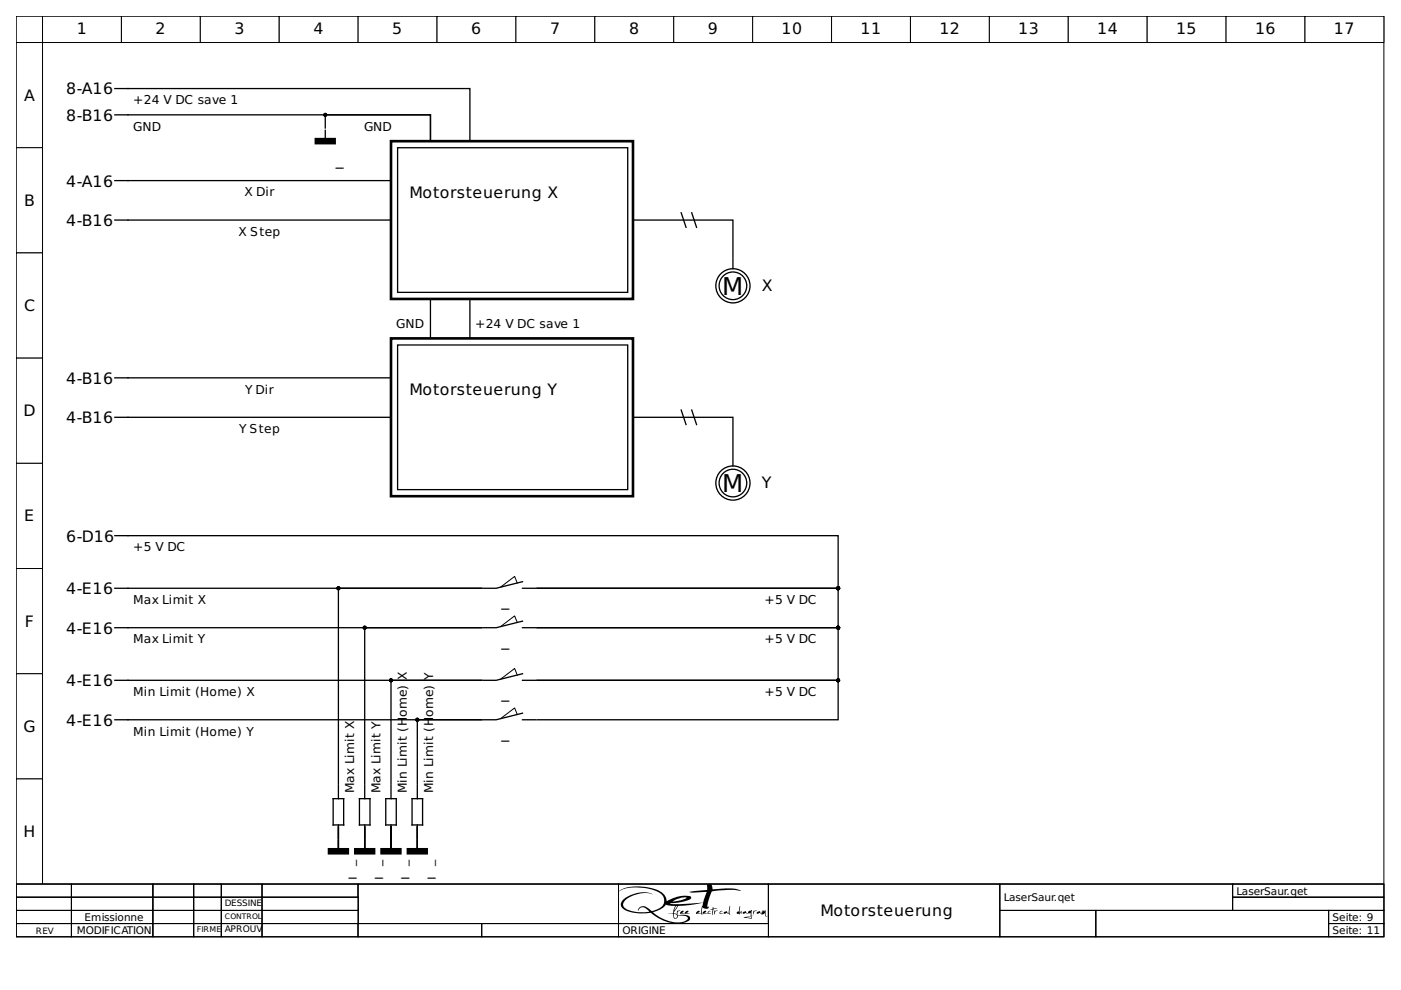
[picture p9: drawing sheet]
<svg xmlns="http://www.w3.org/2000/svg" width="297mm" height="210mm" viewBox="0 0 297 210" stroke-linecap="round" stroke-linejoin="round" font-family="sans-serif">
<path d="M3.4 3.4h290v184.1h-290z" fill="none" stroke="#000" stroke-width=".21"/>
<g fill="#fff" stroke="#000" stroke-width=".21">
<path d="M3.4 3.4h5.6v5.6h-5.6z"/>
<path d="M9 3.4h16.7v5.6h-16.7z"/>
<path d="M25.7 3.4h16.8v5.6h-16.8z"/>
<path d="M42.5 3.4h16.7v5.6h-16.7z"/>
<path d="M59.2 3.4h16.7v5.6h-16.7z"/>
<path d="M75.9 3.4h16.8v5.6h-16.8z"/>
<path d="M92.7 3.4h16.7v5.6h-16.7z"/>
<path d="M109.4 3.4h16.7v5.6h-16.7z"/>
<path d="M126.1 3.4h16.7v5.6h-16.7z"/>
<path d="M142.8 3.4h16.8v5.6h-16.8z"/>
<path d="M159.6 3.4h16.7v5.6h-16.7z"/>
<path d="M176.3 3.4h16.7v5.6h-16.7z"/>
<path d="M193 3.4h16.8v5.6h-16.8z"/>
<path d="M209.8 3.4h16.7v5.6h-16.7z"/>
<path d="M226.5 3.4h16.7v5.6h-16.7z"/>
<path d="M243.2 3.4h16.8v5.6h-16.8z"/>
<path d="M260 3.4h16.7v5.6h-16.7z"/>
<path d="M276.7 3.4h16.7v5.6h-16.7z"/>
<path d="M3.4 9h5.6v22.3h-5.6z"/>
<path d="M3.4 31.3h5.6v22.3h-5.6z"/>
<path d="M3.4 53.6h5.6v22.3h-5.6z"/>
<path d="M3.4 75.9h5.6v22.3h-5.6z"/>
<path d="M3.4 98.2h5.6v22.3h-5.6z"/>
<path d="M3.4 120.5h5.6v22.3h-5.6z"/>
<path d="M3.4 142.8h5.6v22.4h-5.6z"/>
<path d="M3.4 165.2h5.6v22.3h-5.6z"/>
<path d="M3.4 187.5h290v11.1h-290z"/>
<path d="M3.4 187.5h11.7v2.7h-11.7z"/>
</g>
<path d="M3.4 187.5h11.7v2.7h-11.7z" fill="none" stroke="#000" stroke-width=".21"/>
<path d="M15.1 187.5h17.3v2.7h-17.3z" fill="#fff" stroke="#000" stroke-width=".21"/>
<path d="M15.1 187.5h17.3v2.7h-17.3z" fill="none" stroke="#000" stroke-width=".21"/>
<path d="M32.4 187.5h8.7v2.7h-8.7z" fill="#fff" stroke="#000" stroke-width=".21"/>
<path d="M32.4 187.5h8.7v2.7h-8.7z" fill="none" stroke="#000" stroke-width=".21"/>
<path d="M41.1 187.5h5.8v2.7h-5.8z" fill="#fff" stroke="#000" stroke-width=".21"/>
<path d="M41.1 187.5h5.8v2.7h-5.8z" fill="none" stroke="#000" stroke-width=".21"/>
<path d="M46.9 187.5h8.7v2.7h-8.7z" fill="#fff" stroke="#000" stroke-width=".21"/>
<path d="M46.9 187.5h8.7v2.7h-8.7z" fill="none" stroke="#000" stroke-width=".21"/>
<path d="M55.6 187.5h20.3v2.7h-20.3z" fill="#fff" stroke="#000" stroke-width=".21"/>
<path d="M55.6 187.5h20.3v2.7h-20.3z" fill="none" stroke="#000" stroke-width=".21"/>
<path d="M75.9 187.5h55.2v8.3h-55.2z" fill="#fff" stroke="#000" stroke-width=".21"/>
<path d="M75.9 187.5h55.2v8.3h-55.2z" fill="none" stroke="#000" stroke-width=".21"/>
<path d="M131.1 187.5h31.8v8.3h-31.8z" fill="#fff" stroke="#000" stroke-width=".21"/>
<g fill="#000">
<path d="M144.4 193.2l.5-.1v.1l-.6 .4a.72 .72 0 0 0 1-.3l.5-.2 .2 .1-.1 .2-.6 .2h1l-.8 .2-.3-.2-.9 .2-.1-.2zM149.1 193.3l.5-.2 .1 .1-.6 .4a.97 .97 0 0 0 1.2-.4h.4l-.3 .1-.2 .4 .6-.1a.67 .67 0 0 1-.8 0l-.9 .2-.2-.1zM150.6 192.8l.5-.1v-.4l.2 .3h.5l.2 .1a.7 .7 0 0 0-.7 .2 .7 .7 0 0 0-.2 .7l-.1 .4 .1-1.2zM151.5 193l.1 .2 .6-.1a.58 .58 0 0 0-.7 .8l-.1-.5zM152.7 193.2h.5a.37 .37 0 0 0-.5 .4h.7l-.8 .1zM154.7 192.1v1.3l.1 .2h-.1l.1 .3h-.1a1.03 1.03 0 0 0-1.2-.2v-.3l.6-.2 .1 .2 .2 .2zM156.9 192.1l-.1 1.4 .4-.4v.6l-.2-.3-.1 .5-.7-.2v-.1l.4-.4zM159.8 193.1h.6a.59 .59 0 0 0-.6 .8zM160.5 193.4l.6-.3 .1 .3 .2 .2 .2-.6 .1 .5 .2-.5 .1 .3 .3-.3a1.18 1.18 0 0 0 .3 1.2l.2-.1-.5 .2-.2-.8-.2 .3-.1-.1-.2 .3a.83 .83 0 0 0-1.1-.3z"/>
<path d="M144.4 193.2l-.2 .5 .3 .1 .7-.2 .3 .2 .8-.2h-1l.7-.4a.52 .52 0 0 0-.9 .4l-.8 .1 .6-.4-.1-.2zM144.4 193.2l.4-.1 .1 .2-.5 .4 .7-.1 .7-.5 .1 .1v.2l-.6 .2h1l-.8 .2-.3-.2a.66 .66 0 0 1-1 0z"/>
<path d="M149.1 193.3l-.2 .4 .2 .1 .9-.2 .4 .2 .4-.2-.6 .1 .2-.4h.3l-.1-.2-.3 .1-.3 .4h-.3h-.6l.5-.2v-.3zM149.1 193.3l.3-.2 .3 .1-.1 .2-.5 .2 .2 .1a.78 .78 0 0 0 1-.5l.4 .1a.29 .29 0 0 0-.4 0 .29 .29 0 0 0 0 .4l.5-.1-.4 .2-.4-.2-.9 .2-.2-.1z"/>
<path d="M131.2 189l1.7-.7 2.9-.1a8.9 8.9 0 0 1 4.2 1.2l.3 .3a1.91 1.91 0 0 1-1.2 3.2l-1 .2a1.89 1.89 0 0 0-2.6-.7l-.3 .5 .1 .2a1.04 1.04 0 0 1 .8-.7 1.04 1.04 0 0 1 1 .4l.5 .4v.1a8.1 8.1 0 0 1-5-.7l-.5-.7v-.3l.7-.9 .9-.6 2.3-.7h1.3l1.1 .2-1.4-.4a7.1 7.1 0 0 0-3.9 .9 1.81 1.81 0 0 0-1.3 2.2 5.9 5.9 0 0 0 4.3 1.4l1.9-.2 1.7 1.2a6.3 6.3 0 0 0 6.5 .4 .7 .7 0 0 0 0-.8 .7 .7 0 0 0-.7-.3l-1.7 .1-.2-.2 .1-.6 .5-.2-.1-.1-.5 .1-.1 .7-.7-.3 1-1.4 2.8-.3 2.5-.4-.5 2.2h-.9l.6-.2 .1-.2-.2-.1-.3 .1-.3 .4 .2 .2 .8-.2 .3 .3-.1-.4 .2-1.2 .1 .2 .5 .2 .6-.2v-.3l-.2 .1v-.5l.9-2.8 4.3-.3 1.9 .2-1.6-.5-4.4 .2-.2-1a.58 .58 0 0 0-.8-.1 .58 .58 0 0 0-.2 .8v.4l-3.8 .4 .7 .2 3-.2-.7 2.3-5.1 .3h-1.4l-.6-.2 2.3-.2 2.1-.7 .1-.5-.8-.2-2 .2-2.3 1-.1-.4a3.7 3.7 0 0 0-3.3-2.4 10.6 10.6 0 0 0-6.2 .3zM131.2 189a7.8 7.8 0 0 1 6.3-.8l2.2 .6a2.62 2.62 0 0 1 1.7 2.3l.7-.4a6.4 6.4 0 0 1 4.3-.6l.1 .4a8 8 0 0 1-4.1 1h-.4l.6 .2h1.4l5.1-.3 .7-2.3-3 .2-.7-.2 3.8-.4v-1l.2-.2a.84 .84 0 0 1 1 1.1l2.7-.2a6.1 6.1 0 0 1 3.2 .4l.1 .1-2.2-.2-3.8 .3a5.3 5.3 0 0 0-1.1 2.6v.7h.3l-.1 .2-.3 .2a.69 .69 0 0 1-.9-.4l-.2 1.2 .1 .4-.3-.3-.8 .2-.2-.2 .3-.4 .3-.1 .2 .1-.1 .2-.6 .2h.9l.5-2.2-2.5 .4-2.8 .3-.9 1.5 .6 .2 .1-.8 .6 .1-.4 .1a.61 .61 0 0 0 0 .9l1-.1 .9 .1 .5 .2 .1 .4a1.37 1.37 0 0 1-1.4 1l-1.4 .1-1-.1a15.6 15.6 0 0 1-4.7-2.2l-2.7 .1-1.5-.2-1.2-.5a1.21 1.21 0 0 1-.8-1.2 3.8 3.8 0 0 1 3-2.2l2.2-.3 .9 .1 .7 .3a5.9 5.9 0 0 0-6.1 1.6 1.08 1.08 0 0 0 .8 1.7l2.4 .5 2.2-.1-.8-.7-.6-.2-.6 .2-.5 .4a1.11 1.11 0 0 1 1.4-.9l1.6 1.1 2-.9a1.41 1.41 0 0 0 .6-1.2 2.19 2.19 0 0 0-1.9-2.3l-1.9-.5a8 8 0 0 0-5.9 .8zM142.6 191.1l1.5-.7 1-.1h.5a6.5 6.5 0 0 1-2.9 .8zM142.6 191.1l1.8-.2 1.2-.6h-.5l-1 .1zM138.5 193.4a5.3 5.3 0 0 0 2.6-1.5l.1-.1 2 .3-.5 1.5-1.1 .2 1.1-.1a.96 .96 0 0 0 .5 1.1l.5-.5a1.17 1.17 0 0 1 1.4-.1 .66 .66 0 0 1 .7 .6l-.3 .4-.7 .3a7.5 7.5 0 0 1-6-1.8zM138.4 193.4a8.7 8.7 0 0 0 3.9 2 3.5 3.5 0 0 0 3.5-.6 1.11 1.11 0 0 0-1.3-.7l-.7 .1-.4 .5h-.5l-.2-1-1.1 .1 1.1-.2 .5-1.5-2-.3a3.4 3.4 0 0 1-2.5 1.5zM143.4 192.1h.2l-.6 1zM143.3 192.1l-.3 1 .6-1zM142.9 193.7l.6 .3 .1 .3a.37 .37 0 0 1-.2 .3 .37 .37 0 0 1-.4-.1zM142.9 193.7a.73 .73 0 0 0 .4 1l.3-.3v-.3z"/>
<path d="M131.2 189h.1a9.2 9.2 0 0 1 6.1-.6 4.4 4.4 0 0 1 3.3 1.9 1.98 1.98 0 0 1-1.6 2.6l-1 .2a2.07 2.07 0 0 0-2.3-.8l-.4 .4-.2 .3a1.2 1.2 0 0 1 1.1-.7 1.2 1.2 0 0 1 1.1 .7l.2 .3a8.1 8.1 0 0 1-5-.7 1.14 1.14 0 0 1 .2-1.9 6.4 6.4 0 0 1 5.6-1.1 5.8 5.8 0 0 0-6.7 1.7 1.62 1.62 0 0 0 1.5 1.9 14.9 14.9 0 0 0 4.9 .4 7.4 7.4 0 0 0 7.9 1.7 .68 .68 0 0 0 .3-.9 .68 .68 0 0 0-.8-.4l-1.7 .1a.59 .59 0 0 1-.1-.6 .59 .59 0 0 1 .5-.4h-.6l-.1 .7-.7-.3 1-1.4 2.8-.3 2.5-.4-.1 .6a1.28 1.28 0 0 0-.4 1.2v.4h-.9l.7-.4h-.5l-.3 .5 1-.1 .2 .3h.2a1.53 1.53 0 0 1 0-1.6 .79 .79 0 0 0 1.3 .1v-.2l-.3 .1v-.3l.7-2.6a.51 .51 0 0 1 .7-.5 16.1 16.1 0 0 1 5.7 0 5.3 5.3 0 0 0-3.3-.5l-2.7 .2-.1-.5a.59 .59 0 0 0-.7-.7 .59 .59 0 0 0-.4 .9v.4l-3.8 .4 .7 .2 3-.2-.7 2.3-5.1 .3h-1.4l-.6-.2 1.9-.1a4.9 4.9 0 0 0 2.6-.9v-.4a6.5 6.5 0 0 0-5.1 1 3 3 0 0 0-2.8-2.7 10.9 10.9 0 0 0-6.8 .2zM142.6 191.1a4.1 4.1 0 0 1 3-.8 6.2 6.2 0 0 1-3 .8zM138.4 193.4a5.8 5.8 0 0 0 2.9-1.6l1.9 .3-.5 1.5-1.1 .2 1.1-.1v.5a.58 .58 0 0 0 .5 .6l.5-.5a1.88 1.88 0 0 1 2.1 .3 1.33 1.33 0 0 1-1.5 .9 8.2 8.2 0 0 1-5.9-2.1zM143.3 192.1h.2l-.5 1zM142.9 193.7a.59 .59 0 0 1 .7 .7l-.5 .3-.2-.4z"/>
<path d="M150.6 192.8h.5l-.1 1 .1 .2 .2-1.2 .8-.1-.3-.1h-.5l-.1-.3-.1 .4zM150.6 192.8l.5-.1 .1-.4 .1 .3h.5l.3 .1a.73 .73 0 0 0-.8 .2 .73 .73 0 0 0-.2 .7l-.1 .4 .1-1.2z"/>
<path d="M151.5 193v.9l.1-.6 .6-.2-.6 .1zM151.5 193l.1 .2 .6-.1a.61 .61 0 0 0-.7 .8z"/>
<path d="M152.7 193.2l-.1 .5 .8-.1h-.7l.1-.3 .4-.1zM152.7 193.2h.5l-.4 .1-.1 .3h.7l-.8 .1z"/>
<path d="M154.7 192.1l-.2 1.5-.3-.1-.1-.3-.5 .1-.1 .4 .5-.2 .8 .4-.1-.2 .1-.1-.1-.1zM154.7 192.1v1.4l.1 .1h-.1l.1 .3-.7-.4-.6 .2 .1-.4 .5-.1 .1 .3 .3 .1z"/>
<path d="M156.9 192.1l-.2 .8a.39 .39 0 0 1-.4 .5l-.1 .3 .7 .2 .1-.5 .2 .4v-.7l-.4 .4zM156.9 192.1l-.1 1.4 .4-.4v.7l-.2-.4-.1 .5-.7-.2 .1-.3a.39 .39 0 0 0 .4-.5z"/>
<path d="M157.6 193.3l-.1 .3 .1 .1 .5-.2 .3 .2 .8-.2v.7l-1.5 .3 1.6 .3v-.6l.5-.1-.5 .1v-1.3l-.2 .2-.3 .1-.2 .4-.4-.1-.1-.3zM157.6 193.3l.5-.1 .1 .3 .4 .1a.48 .48 0 0 1 .6-.5l.1-.2 .1 .1-.1 1.2 .5-.1-.5 .1v.6l-1.7-.3 1.6-.3v-.7l-.8 .2-.3-.2-.5 .2-.1-.1zM158.3 194.5l.9-.2v.4zM158.3 194.5l.9 .2v-.4z"/>
<path d="M157.5 193.4v.3h.2l.4-.2 .3 .2 .8-.2v.7l-1.6 .3 1.7 .3v-.6l.5-.1-.5 .1 .1-1.2-.1-.1-.1 .1a.62 .62 0 0 0-.7 .6l-.3-.1-.1-.3zM158.3 194.5l.9-.2v.4z"/>
<path d="M159.8 193v.9l.1-.6 .5-.2-.5 .1zM159.8 193l.1 .2 .5-.1v.1a.41 .41 0 0 0-.5 .4l-.1 .3z"/>
<path d="M160.5 193.4v.3l.5-.2 .5 .2v.3l.6-.4a.53 .53 0 0 0 .5 .7l.2-.2-.2 .1a1.06 1.06 0 0 1-.3-1.2l-.3 .3-.1-.3-.2 .5-.1-.5-.2 .6-.2-.1-.1-.4zM160.5 193.4l.6-.2 .1 .3 .2 .1 .2-.6 .1 .5 .2-.5 .1 .4 .3-.4v1.1l.2 .2 .3-.2-.5 .2-.2-.8-.2 .3-.1-.1-.3 .3v-.3l-.5-.2-.5 .2z"/>
</g>
<path d="M131.1 187.5h31.8v8.3h-31.8z" fill="none" stroke="#000" stroke-width=".21"/>
<path d="M162.9 187.5h49.1v11.1h-49.1z" fill="#fff" stroke="#000" stroke-width=".21"/>
<path d="M162.9 187.5h49.1v11.1h-49.1z" fill="none" stroke="#000" stroke-width=".21"/>
<path d="M212 187.5h49.3v5.5h-49.3z" fill="#fff" stroke="#000" stroke-width=".21"/>
<path d="M212 187.5h49.3v5.5h-49.3z" fill="none" stroke="#000" stroke-width=".21"/>
<path d="M261.3 187.5h32.1v2.7h-32.1z" fill="#fff" stroke="#000" stroke-width=".21"/>
<path d="M261.3 187.5h32.1v2.7h-32.1z" fill="none" stroke="#000" stroke-width=".21"/>
<path d="M3.4 190.2h11.7v2.8h-11.7z" fill="#fff" stroke="#000" stroke-width=".21"/>
<path d="M3.4 190.2h11.7v2.8h-11.7z" fill="none" stroke="#000" stroke-width=".21"/>
<path d="M15.1 190.2h17.3v2.8h-17.3z" fill="#fff" stroke="#000" stroke-width=".21"/>
<path d="M15.1 190.2h17.3v2.8h-17.3z" fill="none" stroke="#000" stroke-width=".21"/>
<path d="M32.4 190.2h8.7v2.8h-8.7z" fill="#fff" stroke="#000" stroke-width=".21"/>
<path d="M32.4 190.2h8.7v2.8h-8.7z" fill="none" stroke="#000" stroke-width=".21"/>
<path d="M41.1 190.2h5.8v2.8h-5.8z" fill="#fff" stroke="#000" stroke-width=".21"/>
<path d="M41.1 190.2h5.8v2.8h-5.8z" fill="none" stroke="#000" stroke-width=".21"/>
<path d="M46.9 190.2h8.7v2.8h-8.7z" fill="#fff" stroke="#000" stroke-width=".21"/>
<path d="M46.9 190.2h8.7v2.8h-8.7z" fill="none" stroke="#000" stroke-width=".21"/>
<path d="M55.6 190.2h20.3v2.8h-20.3z" fill="#fff" stroke="#000" stroke-width=".21"/>
<path d="M55.6 190.2h20.3v2.8h-20.3z" fill="none" stroke="#000" stroke-width=".21"/>
<path d="M261.3 190.2h32.1v2.8h-32.1z" fill="#fff" stroke="#000" stroke-width=".21"/>
<path d="M261.3 190.2h32.1v2.8h-32.1z" fill="none" stroke="#000" stroke-width=".21"/>
<path d="M3.4 193h11.7v2.8h-11.7z" fill="#fff" stroke="#000" stroke-width=".21"/>
<path d="M3.4 193h11.7v2.8h-11.7z" fill="none" stroke="#000" stroke-width=".21"/>
<path d="M15.1 193h17.3v2.8h-17.3z" fill="#fff" stroke="#000" stroke-width=".21"/>
<path d="M15.1 193h17.3v2.8h-17.3z" fill="none" stroke="#000" stroke-width=".21"/>
<path d="M32.4 193h8.7v2.8h-8.7z" fill="#fff" stroke="#000" stroke-width=".21"/>
<path d="M32.4 193h8.7v2.8h-8.7z" fill="none" stroke="#000" stroke-width=".21"/>
<path d="M41.1 193h5.8v2.8h-5.8z" fill="#fff" stroke="#000" stroke-width=".21"/>
<path d="M41.1 193h5.8v2.8h-5.8z" fill="none" stroke="#000" stroke-width=".21"/>
<path d="M46.9 193h8.7v2.8h-8.7z" fill="#fff" stroke="#000" stroke-width=".21"/>
<path d="M46.9 193h8.7v2.8h-8.7z" fill="none" stroke="#000" stroke-width=".21"/>
<path d="M55.6 193h20.3v2.8h-20.3z" fill="#fff" stroke="#000" stroke-width=".21"/>
<path d="M55.6 193h20.3v2.8h-20.3z" fill="none" stroke="#000" stroke-width=".21"/>
<path d="M212 193h20.3v5.6h-20.3z" fill="#fff" stroke="#000" stroke-width=".21"/>
<path d="M212 193h20.3v5.6h-20.3z" fill="none" stroke="#000" stroke-width=".21"/>
<path d="M232.3 193h49.4v5.6h-49.4z" fill="#fff" stroke="#000" stroke-width=".21"/>
<path d="M232.3 193h49.4v5.6h-49.4z" fill="none" stroke="#000" stroke-width=".21"/>
<path d="M281.7 193h11.7v2.8h-11.7z" fill="#fff" stroke="#000" stroke-width=".21"/>
<path d="M281.7 193h11.7v2.8h-11.7z" fill="none" stroke="#000" stroke-width=".21"/>
<path d="M3.4 195.8h11.7v2.8h-11.7z" fill="#fff" stroke="#000" stroke-width=".21"/>
<path d="M3.4 195.8h11.7v2.8h-11.7z" fill="none" stroke="#000" stroke-width=".21"/>
<path d="M15.1 195.8h17.3v2.8h-17.3z" fill="#fff" stroke="#000" stroke-width=".21"/>
<path d="M15.1 195.8h17.3v2.8h-17.3z" fill="none" stroke="#000" stroke-width=".21"/>
<path d="M32.4 195.8h8.7v2.8h-8.7z" fill="#fff" stroke="#000" stroke-width=".21"/>
<path d="M32.4 195.8h8.7v2.8h-8.7z" fill="none" stroke="#000" stroke-width=".21"/>
<path d="M41.1 195.8h5.8v2.8h-5.8z" fill="#fff" stroke="#000" stroke-width=".21"/>
<path d="M41.1 195.8h5.8v2.8h-5.8z" fill="none" stroke="#000" stroke-width=".21"/>
<path d="M46.9 195.8h8.7v2.8h-8.7z" fill="#fff" stroke="#000" stroke-width=".21"/>
<path d="M46.9 195.8h8.7v2.8h-8.7z" fill="none" stroke="#000" stroke-width=".21"/>
<path d="M55.6 195.8h20.3v2.8h-20.3z" fill="#fff" stroke="#000" stroke-width=".21"/>
<path d="M55.6 195.8h20.3v2.8h-20.3z" fill="none" stroke="#000" stroke-width=".21"/>
<path d="M75.9 195.8h26.2v2.8h-26.2z" fill="#fff" stroke="#000" stroke-width=".21"/>
<path d="M75.9 195.8h26.2v2.8h-26.2z" fill="none" stroke="#000" stroke-width=".21"/>
<path d="M102.1 195.8h29v2.8h-29z" fill="#fff" stroke="#000" stroke-width=".21"/>
<path d="M102.1 195.8h29v2.8h-29z" fill="none" stroke="#000" stroke-width=".21"/>
<path d="M131.1 195.8h31.8v2.8h-31.8z" fill="#fff" stroke="#000" stroke-width=".21"/>
<path d="M131.1 195.8h31.8v2.8h-31.8z" fill="none" stroke="#000" stroke-width=".21"/>
<path d="M281.7 195.8h11.7v2.8h-11.7z" fill="#fff" stroke="#000" stroke-width=".21"/>
<path d="M109.7 132l-.6-1.4-2.9 2.2M109.7 123.6l-.6-1.4-2.9 2.2M109.7 143.1l-.6-1.4-2.9 2.3M109.7 151.5l-.6-1.4-2.9 2.2M281.7 195.8h11.7v2.8h-11.7z" fill="none" stroke="#000" stroke-width=".21"/>
<g fill="none" stroke="#000" stroke-width=".28">
<path d="M24.4 18.8h75.2v11.1M24.4 24.4h66.9v5.5v-5.5h-22.3v2.7M24.4 38.3h58.5M69 27.6v2.1M84.3 31.3h48.8v30.7h-48.8zM82.9 46.7h-58.5M134.2 46.7h21.2v8M144.4 45l1.1 3.3M146.6 45l1.1 3.3M155.4 55v2M84.3 73.1h48.8v30.7h-48.8zM91.3 63.4v8.3"/>
<path d="M99.6 63.4v8.3M24.4 80.1h58.5M82.9 88.5h-58.5M134.2 88.5h21.2v8.1M144.4 86.8l1.1 3.4M146.6 86.8l1.1 3.4M155.4 96.8v2M24.4 113.6h153.3v11.1h-63.8h63.8v8.4h-63.8h63.8v11.1h-63.8h63.8v8.4h-63.8M24.4 133.1h77.7h-24.8v33.2M24.4 124.7h77.7h-30.4v41.6M110.8 131.7l-5.6 1.4h-2.8M110.8 123.3l-5.6 1.4h-2.8"/>
<path d="M110.8 133.1h2.8M110.8 124.7h2.8M24.4 144.2h77.7h-19.2v22.1M24.4 152.6h77.7h-13.6v13.7M110.8 142.8l-5.6 1.4h-2.8M110.8 151.2l-5.6 1.4h-2.8M110.8 144.2h2.8M110.8 152.6h2.8M70.6 169.3h2.3v5.6h-2.3zM71.7 174.9v5.6v-2.5M71.7 166.5v2.8M71.7 178.2v2.1"/>
<path d="M76.2 169.3h2.2v5.6h-2.2zM77.3 174.9v5.6v-2.5M77.3 166.5v2.8M77.3 178.2v2.1M81.8 169.3h2.2v5.6h-2.2zM82.9 174.9v5.6v-2.5M82.9 166.5v2.8M82.9 178.2v2.1M87.4 169.3h2.2v5.6h-2.2zM88.5 174.9v5.6v-2.5M88.5 166.5v2.8M88.5 178.2v2.1"/>
<circle cx="155.4" cy="60.6" r="3.6"/>
<circle cx="155.4" cy="60.6" r="2.93"/>
<circle cx="155.4" cy="102.4" r="3.6"/>
<circle cx="155.4" cy="102.4" r="2.93"/>
</g>
<g fill="#000" stroke="#000" stroke-width=".28">
<circle cx="69" cy="24.4" r=".28"/>
<circle cx="71.7" cy="124.7" r=".28"/>
<circle cx="77.3" cy="133.1" r=".28"/>
<circle cx="177.7" cy="124.7" r=".28"/>
<circle cx="177.7" cy="133.1" r=".28"/>
<circle cx="82.9" cy="144.2" r=".28"/>
<circle cx="88.5" cy="152.6" r=".28"/>
<circle cx="177.7" cy="144.2" r=".28"/>
</g>
<path d="M82.9 29.9h51.3v33.5h-51.3zM82.9 71.7h51.3v33.5h-51.3z" fill="none" stroke="#000" stroke-width=".56"/>
<path d="M67.4 29.9h3.1M70.2 180.5h3.1M75.8 180.5h3.1M81.3 180.5h3.2M86.9 180.5h3.1" fill="none" stroke="#000" stroke-width="1.4"/>
<g font-size="5.2">
<text x="153.1" y="62.5">M</text>
<text x="153.1" y="104.4">M</text>
</g>
<g font-size="3.3">
<text x="16.3" y="7.3">1</text>
<text x="33" y="7.3">2</text>
<text x="49.7" y="7.3">3</text>
<text x="66.5" y="7.3">4</text>
<text x="83.2" y="7.3">5</text>
<text x="99.9" y="7.3">6</text>
<text x="116.6" y="7.3">7</text>
<text x="133.4" y="7.3">8</text>
<text x="150.1" y="7.3">9</text>
<text x="165.7" y="7.3">10</text>
<text x="182.4" y="7.3">11</text>
<text x="199.2" y="7.3">12</text>
<text x="215.9" y="7.3">13</text>
<text x="232.6" y="7.3">14</text>
<text x="249.4" y="7.3">15</text>
<text x="266.1" y="7.3">16</text>
<text x="282.8" y="7.3">17</text>
<text x="5.1" y="21.3">A</text>
<text x="14" y="20">8-A16</text>
<text x="14" y="25.6">8-B16</text>
<text x="71.2" y="34.9">_</text>
<text x="14" y="39.5">4-A16</text>
<text x="86.8" y="41.9">Motorsteuerung X</text>
<text x="5.1" y="43.6">B</text>
<text x="14" y="47.9">4-B16</text>
<text x="5.1" y="66">C</text>
<text x="161.5" y="61.7">X</text>
<text x="14" y="81.4">4-B16</text>
<text x="86.8" y="83.7">Motorsteuerung Y</text>
<text x="5" y="88.3">D</text>
<text x="14" y="89.7">4-B16</text>
<text x="161.5" y="103.5">Y</text>
<text x="5.1" y="110.6">E</text>
<text x="14" y="114.8">6-D16</text>
<text x="14" y="126">4-E16</text>
<text x="106.3" y="128.6">_</text>
<text x="5.3" y="132.9">F</text>
<text x="14" y="134.3">4-E16</text>
<text x="106.3" y="136.9">_</text>
<text x="14" y="145.5">4-E16</text>
<text x="106.3" y="148.1">_</text>
<text x="5" y="155.2">G</text>
<text x="14" y="153.9">4-E16</text>
<text x="106.3" y="156.4">_</text>
<text x="5" y="177.5">H</text>
<text x="74" y="185.5">_</text>
<text x="79.6" y="185.5">_</text>
<text x="85.1" y="185.5">_</text>
<text x="90.7" y="185.5">_</text>
<text x="173.9" y="194.2">Motorsteuerung</text>
</g>
<g font-size="2.6">
<text x="28.3" y="22.1">+24 V DC save 1</text>
<text x="28.3" y="27.7">GND</text>
<text x="77.2" y="27.7">GND</text>
<text x="51.8" y="41.6">X Dir</text>
<text x="50.6" y="50">X Step</text>
<text x="84" y="69.5">GND</text>
<text x="100.7" y="69.5">+24 V DC save 1</text>
<text x="52" y="83.5">Y Dir</text>
<text x="50.7" y="91.8">Y Step</text>
<text x="28.3" y="116.9">+5 V DC</text>
<text x="28.3" y="128.1">Max Limit X</text>
<text x="162.1" y="128.1">+5 V DC</text>
<text x="28.3" y="136.4">Max Limit Y</text>
<text x="162.1" y="136.4">+5 V DC</text>
<text x="28.3" y="147.6">Min Limit (Home) X</text>
<text x="162.1" y="147.6">+5 V DC</text>
<text x="28.3" y="156">Min Limit (Home) Y</text>
<text x="86.2" y="152" transform="rotate(-90 86.2 152)">ome) X</text>
<text x="91.8" y="152" transform="rotate(-90 91.8 152)">ome) Y</text>
<text x="75.1" y="168.2" transform="rotate(-90 75.1 168.2)">Max Limit X</text>
<text x="80.7" y="168.2" transform="rotate(-90 80.7 168.2)">Max Limit Y</text>
<text x="86.2" y="168.2" transform="rotate(-90 86.2 168.2)">Min Limit (H</text>
<text x="91.8" y="168.2" transform="rotate(-90 91.8 168.2)">Min Limit (H</text>
<text x="75.1" y="183.6" transform="rotate(-90 75.1 183.6)">_</text>
<text x="80.7" y="183.6" transform="rotate(-90 80.7 183.6)">_</text>
<text x="86.2" y="183.6" transform="rotate(-90 86.2 183.6)">_</text>
<text x="91.8" y="183.6" transform="rotate(-90 91.8 183.6)">_</text>
</g>
<g font-size="2.2">
<text x="212.8" y="191">LaserSaur.qet</text>
<text x="262.2" y="189.7">LaserSaur.qet</text>
<text x="17.9" y="195.2">Emissionne</text>
<text x="282.5" y="195.2">Seite: 9</text>
<text x="16.3" y="198">MODIFICATION</text>
<text x="132" y="198">ORIGINE</text>
<text x="282.5" y="198">Seite: 11</text>
</g>
<g font-size="1.9">
<text x="47.6" y="192.1">DESSINE</text>
<text x="47.7" y="197.7">APROUV</text>
<text x="7.6" y="198">REV</text>
</g>
<text font-size="1.7" x="41.7" y="197.6">FIRME</text>
<text font-size="1.6" x="47.6" y="194.8">CONTROL</text>
</svg>
